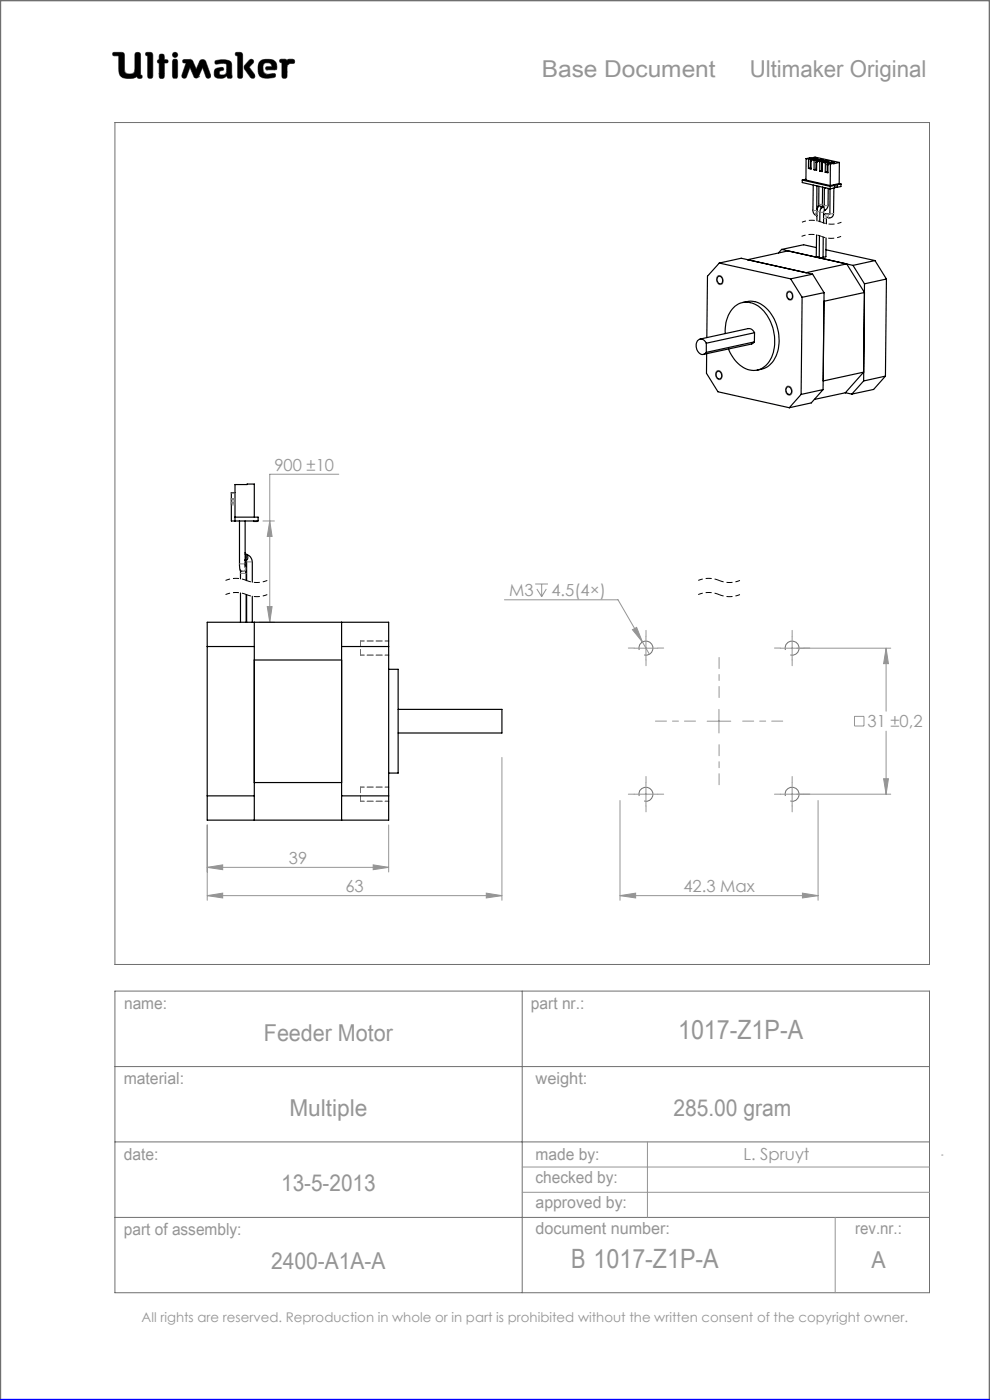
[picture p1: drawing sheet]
<svg xmlns="http://www.w3.org/2000/svg" width="210mm" height="297mm" viewBox="0 0 210 297" stroke-linecap="round" stroke-linejoin="round" font-family="sans-serif">
<g fill="none" stroke="#6f6f6f" stroke-width=".21">
<path d="M24 11.1h1.9l.4 .3 .2 3.9a1.51 1.51 0 0 0 2 0l.2-4a.77 .77 0 0 1 1 0l.1 4.6 .3 .1a.39 .39 0 0 1-.3 .6l-.6-.1-.1-.3a3.8 3.8 0 0 1-3 .3l-.6-.5-.2-.6-.1-3.6h-1a.39 .39 0 0 1-.3-.2 .39 .39 0 0 1 .1-.5zM31 11.1l1.2 .1 .2 .4-.1 4.8a.6 .6 0 0 1-.6 .2 .6 .6 0 0 1-.4-.5v-4.3l-.4-.1zM33.8 12.7v-1.1a.6 .6 0 0 1 .7-.1 .6 .6 0 0 1 .4 .5v.7h.6a.37 .37 0 0 1 0 .6l-.6 .1-.1 3.1a.6 .6 0 0 1-.6 .1 .6 .6 0 0 1-.4-.5v-2.7M33.8 12.7h.1M33.8 13.4h.1M33.8 15.7h.1M33.8 12.7h-.3l-.1 .3v.2l.4 .2M36.7 11.3l.4-.2 .4 .2 .2 .3-.2 .4-.4 .2-.4-.2-.1-.4zM36.8 12.6h.7l.2 .5v3l-.2 .5h-.7l-.2-.5v-3zM38.9 12.7l1.4-.1 .4 .2 .9 1.9 .7-1.6a.73 .73 0 0 1 .7-.5 .73 .73 0 0 1 .7 .5l1 2.8-.1 .5a.53 .53 0 0 1-.5 .2 .53 .53 0 0 1-.4-.3l-.7-2-1 2.1-.4 .2-.4-.2-.9-2.1-.7 2a.54 .54 0 0 1-.5 .3 .54 .54 0 0 1-.5-.2v-.5l.9-2.5-.7-.2zM42.1 16.3h.1M45.6 12.9a3.7 3.7 0 0 1 3.4 .3l.1 .5 .1 2.7a.64 .64 0 0 1-1-.2l-.1-.1a1.93 1.93 0 0 1-2.5 .2 1.32 1.32 0 0 1 .4-1.8l1-.2 .3 .1 .1 .2v.3a.73 .73 0 0 0-.9 .8 .98 .98 0 0 0 1.4 0l.2-.6-.1-1.5a2.59 2.59 0 0 0-2 0l-.4-.2z"/>
<path d="M50 11.1l1.3 .1 .2 .4-.1 4.8a.57 .57 0 0 1-.6 .2 .57 .57 0 0 1-.4-.5v-4.3l-.4-.1zM52.9 12.8l.4-.2 .4 .1 .1 .4-1 1.1 1.2 1.6 .1 .5-.2 .3h-.4a5.9 5.9 0 0 1-1.7-2.2l.1-.6zM55 13.3a2.62 2.62 0 0 1 3.5-.1l.2 1.1-.1 .5h-2l-.2-.1v-.5l1.3-.1-.2-.5a1.24 1.24 0 0 0-1.6 .1l-.1 1.1 .2 .6 .8 .4 1.5-.2 .1 .1v.6a3.8 3.8 0 0 1-3.3-.1 3.2 3.2 0 0 1-.1-2.9zM56.6 14.8h.1M59.4 12.6h1.2l.3 .3a1.21 1.21 0 0 1 1.5-.2v.7l-.9 .1-.6 .4-.1 2.5a.6 .6 0 0 1-.6 .2 .6 .6 0 0 1-.4-.5v-2.8l-.5-.2zM24.4 26h172.8v178.6h-172.8zM152.2 58.6a.85 .85 0 0 1 .9 .1 .85 .85 0 0 1 .3 .9 .71 .71 0 0 1-.6 .8 .71 .71 0 0 1-.8-.7zM152 78.8a.89 .89 0 0 1 1.1 .2 .89 .89 0 0 1 0 1.1l-.1 .3a.84 .84 0 0 1-.9-.1 .84 .84 0 0 1-.3-.9zM167 61.9a.83 .83 0 0 1 1 .1 .83 .83 0 0 1 .2 .9v.3a.57 .57 0 0 1-.9 .4 1.32 1.32 0 0 1-.3-1.7zM166.8 82.1l.2-.2a1.06 1.06 0 0 1 1 .8 1.06 1.06 0 0 1-.4 1.2 1.06 1.06 0 0 1-1-.7 1.06 1.06 0 0 1 .2-1.1zM135.6 137.9a1.5 1.5 0 0 1 1.3-1.9 1.5 1.5 0 0 1 1.6 1.6 1.5 1.5 0 0 1-1.9 1.4M166.6 137.9a1.5 1.5 0 0 1 1.3-1.9 1.5 1.5 0 0 1 1.6 1.6 1.5 1.5 0 0 1-1.9 1.4"/>
<path d="M135.6 168.9a1.49 1.49 0 0 1 1.3-1.9 1.49 1.49 0 0 1 1.6 1.6 1.49 1.49 0 0 1-1.9 1.3M166.6 168.9a1.49 1.49 0 0 1 1.3-1.9 1.49 1.49 0 0 1 1.6 1.6 1.49 1.49 0 0 1-1.9 1.3M24.4 210.3h172.8v63.9h-172.8zM110.8 210.3v63.9M24.4 226.3h172.8M24.4 242.2h172.8M24.4 258.3h172.8"/>
</g>
<path d="M0 297v-297h210v297" fill="none" stroke="#6f6f6f" stroke-width=".5"/>
<g fill="none" stroke="#959595" stroke-width=".21">
<path d="M55.8 110.5h2.4M57.2 110.5l.5 3.3h-1zM71.9 100.6h-14.7v31.4M55 132h3.2M56.7 128.7h1l-.5 3.3zM107 127.2h24.1l5.2 9M113.5 123.9h2.7M113.9 125l1 1.6M114.9 123.9v2.7M115.9 125l-1 1.6M134.2 133.6l.8-.5 1.3 3.1zM134.5 137.5h5"/>
<path d="M136.3 136.2l1.5 2.6M137 135v5M165.5 137.5h23.4M168 135v5M188 137.5l.5 3.3h-1.1zM188 137.5v13.4M150 153h5M152.5 150.5v5M181.3 152h2v2h-2zM188 155.1v13.4M44 175v16M82.4 175v10"/>
<path d="M106.5 160.7v30.3M131.5 169.8v21.2M134.5 168.5h5M137 166v5M165.5 168.5h23.4M168 166v5M173.5 169.8v21.2M187.4 165.2h1.1l-.5 3.3zM44 184l3.2-.5v1zM44 190l3.2-.5v1zM44 184h38.4M44 190h62.5"/>
<path d="M79.2 183.5l3.2 .5-3.2 .5zM103.2 189.5l3.3 .5-3.3 .5zM131.5 190l3.3-.5v1zM131.5 190h42M170.2 189.5l3.3 .5-3.3 .5zM110.8 247.6h86.4M110.8 252.9h86.4M137.3 242.2v16.1M177.2 258.3v15.9M199.7 245h.3"/>
</g>
<path d="M0 297h210" fill="none" stroke="#00f" stroke-width=".5"/>
<path d="M45.7 12.9l-.1 .5 .2 .2 1.2-.2 .9 .1 .2 .3-.1 1.4a.84 .84 0 0 1-.6 .7 .84 .84 0 0 1-.9-.3l.1-.4 .4-.2a.36 .36 0 0 0 .4-.4 .36 .36 0 0 0-.4-.3 1.23 1.23 0 0 0-1.6 1 1.07 1.07 0 0 0 .3 1.1 1.07 1.07 0 0 0 1.1 .2h.6l.3-.2a.28 .28 0 0 1 .4-.3 .28 .28 0 0 1 .2 .4 .57 .57 0 0 0 .6 .2 .57 .57 0 0 0 .3-.6l-.1-2.4a1.23 1.23 0 0 0-1.5-1zM50 11.1v.6l.4 .1v4.6l.3 .2h.5l.3-.3v-4.8l-.4-.4zM53 12.7l-1.2 1.3v.5l1.4 2 .6 .1 .2-.2v-.6l-1.2-1.6 1-.9v-.4l-.4-.3zM55.2 12.9a2.9 2.9 0 0 0 .1 3.4l.5 .2 1 .1 1.4-.2 .3-.2-.1-.5-.2-.1-1.4 .2-.6-.2-.3-.4-.1-.5a.99 .99 0 0 1 .7-1.3 .99 .99 0 0 1 1.2 .7l-1.2 .1-.2 .4 .3 .2h1.5a.51 .51 0 0 0 .6-.1 .51 .51 0 0 0 0-.6 1.62 1.62 0 0 0-2-1.5l-1.1 .1zM59.4 12.6l-.1 .6 .5 .1v3l.2 .3h.6l.3-.4v-2.3l.6-.4 .9-.1 .1-.5-.3-.3h-1l-.3 .3-.4-.3zM36.7 12.7l-.1 .3v3.4l.2 .2h.7l.2-.3v-3.4l-.2-.3zM36.6 11.6a.56 .56 0 0 0 1.1 0 .56 .56 0 0 0-1.1 0zM33.8 11.6v1.1l-.4 .2v.4l.4 .1v2.9l.2 .3h.5l.4-.4v-2.8l.7-.1 .1-.4-.3-.2h-.5v-.8l-.2-.4h-.6zM31 11.1l-.1 .6 .4 .1v4.5l.3 .3h.5l.3-.5v-4.7l-.4-.3zM38.8 12.7v.5l.7 .2-.9 2.5 .1 .6 .5 .1 .3-.2 .8-2.1 .9 2.1 .3 .2h.3l.3-.2 .9-2.1 .7 2.1 .6 .2 .4-.2v-.5l-1-2.8-.3-.4h-.7l-.3 .2-.8 1.8-.9-1.9-.4-.2zM24 11.2v.6h1.2v2.7a1.76 1.76 0 0 0 2.2 2.1h.9l.8-.4 .3 .4h.6l.2-.2-.1-.4-.3-.1v-4.4l-.4-.4h-.5l-.3 .4v3.4a.81 .81 0 0 1-1.1 .8h-.1a.86 .86 0 0 1-1-1.1l-.1-3.3-.4-.2z" fill-rule="evenodd" fill="#000"/>
<path d="M52.3 123.1a5.8 5.8 0 0 0-4.5 0M52.3 126.1a5.8 5.8 0 0 0-4.5 0M56.7 123.1a5.8 5.8 0 0 1-4.4 0M56.7 126.1a5.8 5.8 0 0 1-4.4 0M152.5 126.1a5.8 5.8 0 0 0-4.4 0M152.5 123.1a5.8 5.8 0 0 0-4.4 0M157 126.1a5.8 5.8 0 0 1-4.5 0M157 123.1a5.8 5.8 0 0 1-4.5 0" fill="none" stroke="#000" stroke-width=".21" stroke-dasharray="1.3 .6" stroke-dashoffset=".3" stroke-linecap="butt"/>
<path d="M174.2 50.1a5.4 5.4 0 0 0-4.2 0M174.3 47.1a5.4 5.4 0 0 0-4.2 0M178.4 50.1a5.4 5.4 0 0 1-4.2 0M178.5 47.1a5.4 5.4 0 0 1-4.2 0" fill="none" stroke="#000" stroke-width=".21" stroke-dasharray="1.3 .6" stroke-dashoffset=".4" stroke-linecap="butt"/>
<path d="M147.5 153h-8.5M152.5 148v-8.5M152.5 158v8.5M157.5 153h8.5" fill="none" stroke="#959595" stroke-width=".21" stroke-dasharray="15.2 1.3 1.3 1.3" stroke-dashoffset="12.9"/>
<g fill="none" stroke="#959595" stroke-width=".21" stroke-dasharray="15.2 1.3 1.3 1.3">
<path d="M134.5 137.5h-1.2M137 135v-1.3M137 140v1.2M139.5 137.5h1.3M165.5 137.5h-1.2M168 135v-1.3M168 140v1.2M170.5 137.5h1.3M134.5 168.5h-1.2M137 166v-1.3M137 171v1.2M139.5 168.5h1.3"/>
<path d="M165.5 168.5h-1.2M168 166v-1.3M168 171v1.2M170.5 168.5h1.3"/>
</g>
<path d="M82.5 139h-6M82.5 136h-6M82.5 170h-6M82.5 167h-6" fill="none" stroke="#6f6f6f" stroke-width=".21" stroke-dasharray="1.3 .6" stroke-dashoffset=".5"/>
<path d="M76.5 136v3M76.5 167v3" fill="none" stroke="#6f6f6f" stroke-width=".21" stroke-dasharray="1.3 .6" stroke-dashoffset=".1"/>
<g fill="#959595">
<path d="M44 184l3.2-.5v1zM79.2 183.5l3.2 .5-3.2 .5zM103.2 189.5l3.3 .5-3.3 .5zM44 190l3.2-.5v1zM56.7 128.7h1l-.5 3.3zM57.2 110.5l.5 3.3h-1z"/>
<path d="M188 137.5l.5 3.3h-1.1zM187.4 165.2h1.1l-.5 3.3zM170.2 189.5l3.3 .5-3.3 .5zM131.5 190l3.3-.5v1zM134.2 133.6l2.1 2.6-1.3-3.1z"/>
</g>
<g fill="none" stroke="#000" stroke-width=".25">
<path d="M170.2 38.2v.5l5.9 1.4M170.2 38.2l5.9 1.3M171 38l-.8 .2M171 33.7v4.5l5.1 1.2M171 33.7l.5 .1M171 33.7l.7-.2 5.1 1.1M171.5 33.8v1.9M171.9 33.5l1-.2 5.1 1.2M171.9 35.7h-.4M171.9 35.7h.1M171.9 34.2h.1M171.9 33.7l.6 .1-.5 .1"/>
<path d="M171.9 33.7l-.4 .1M171.9 33.7v.5M171.9 34.2v1.5M172 33.9l.7 .1M172 33.9v2l-.5-.2M172.5 39.3l-.1 5.3a1.11 1.11 0 0 0 .9 1.2M172.7 34v2M172.7 33.7h.5M173 33.5l-.5 .2 .5 .1M173 33.5l.5 .2-.5 .1M173 33.5v.3M173.1 35.9l-.4 .1"/>
<path d="M173.1 35.9h.1M173.1 34.4h.1M173.1 33.9l.6 .2h-.5M173.1 33.9l-.4 .1M173.1 33.9v.5M173.1 34.4l.1 .1M173.1 34.4v1.5M173.2 34.1v2l-.5-.1M173.2 34.1l.7 .2M173.3 39.4v5.4M173.7 39.5l-.1 4.3M173.9 34.3v2"/>
<path d="M173.9 34h.5M174.1 33.8l-.5 .1 .6 .1M174.1 33.8l.6 .1-.5 .1M174.1 33.8v.2M174.3 36.2h.1M174.3 36.2l-.4 .1M174.3 34.2l.5 .1-.4 .1M174.3 34.2l-.4 .1M174.3 34.2v.5M174.3 34.7h.1M174.3 34.7v1.5M174.4 34.4l.7 .2"/>
<path d="M174.4 34.4v2l-.5-.1M174.5 39.7l-.1 3.8-.1 .6M174.9 39.8l-.1 3.9-.2 .2M175 39.8v.1M175.1 34.6l-.1 1.9M175.1 34.3h.5M175.2 39.8l-.2 .1M175.3 34.1v.2M175.3 34.1l-.5 .1 .5 .1M175.3 34.1l.5 .1-.5 .1M175.5 35h.1M175.5 36.5h-.5"/>
<path d="M175.5 36.5h.1M175.5 35v1.5M175.5 34.5l.5 .1-.4 .1M175.5 34.5l-.4 .1M175.5 34.5v.5M175.6 34.7v2l-.6-.2M175.6 34.7l.5 .1M175.7 40l-.1 3.7-.2 .6-.4 .3M176.1 39.5v.6M176.1 34.8v4.6M176.3 34.5h.5M176.5 34.4l-.5 .1 .5 .1"/>
<path d="M176.5 34.4l.5 .1-.5 .1M176.5 34.4v.2M176.8 34.6l-.7 .2M176.9 39.9l-.1 5.4a.86 .86 0 0 1-1 .9l-.5-.1M177.1 39.3l-1 .2M177.1 39.3v.6l-1 .2M177.1 39.7h.5M177.6 39.2h-.6l.1 .1M177.6 39.2v.5M178 38.9l-1.9 .5M178 38.9l.4 .1M178 34.5l-1.2 .1"/>
<path d="M178 34.5v4.4M178.4 39l-.8 .2M178.4 39v.6l-.8 .1M152.2 58.8a.67 .67 0 0 1 .9 0 .67 .67 0 0 1 .2 .8 .55 .55 0 0 1-.5 .6 .55 .55 0 0 1-.6-.5l-.1-.4zM152.6 55.8l4.6-1 15.2 3.4M152.6 55.8l-2.5 2.8-.2 13M152.6 55.8l15.1 3.4M158.6 55.1l8.5-1.9 12.5 2.8M165.8 52.9l-.7 .8M165.8 52.9l15.1 3.4M167.7 59.2l2.4 3.9M172.4 58.2l-4.7 1"/>
<path d="M172.4 58.2l2.4 3.9M173.2 52.5l-2.7-.6-4.7 1M173.2 49.8l-.1 4.6 .7 .1M173.3 44.8v2M173.5 44a.39 .39 0 0 1 .5-.3 .39 .39 0 0 1 .2 .5M173.7 43.7l-.4 .7v.4M173.8 50v4.6l.3 .1 .5-.1v-4.3M174.2 43.9l.1 .2M174.5 44h.3v.4M174.7 43.9l-.5 .3-.3 .6v2.2M175.1 44.4l-.4 .5v2.4M175.2 53l10.4 2.3"/>
<path d="M175.2 50.5v4h-.6M175.3 46.1v1.4M175.3 46.1h.1M176 45.4l-.8-.1-.5 .3M176.1 40l-.1 5.4M179.6 56l3.8 6.1-8.6 1.8M179.6 56l-8.6 1.9M180.9 56.3l2.5 3.9M185.6 55.3l-4.7 1M185.6 55.3l2.4 3.9M188 59.2l-4.6 1M188 59.2l-.2 20.6"/>
<path d="M149.8 72.8a1.11 1.11 0 0 0-1.3-.9 1.11 1.11 0 0 0-.8 1.4 1.65 1.65 0 0 0 1.6 1.9l.5-.4M149.8 72.8v2M149.9 75v4.2l2.4 3.9 15.1 3.4M152.2 78.8a.79 .79 0 0 1 .9 .7 .79 .79 0 0 1-.6 .9 .97 .97 0 0 1-.3-1.6zM153.8 70.8a6.3 6.3 0 0 1 3.2-6.5 5 5 0 0 1 5.7 2.6 9.3 9.3 0 0 1 .2 10.1 4.1 4.1 0 0 1-6.4 .1l-1-1.3-.9-1.8M157.5 64.2a5.1 5.1 0 0 1 6.1 2.5 9.3 9.3 0 0 1 .2 10.2 4.6 4.6 0 0 1-3.2 1.6M160 72.5l-.6 .5-10.2 2.2M160 72.5l-10.2 2.3M160.1 70.6l-.8-.8-.6-.1-10.2 2.2M160.1 70.6l-10.3 2.2M160.1 70.6l-.1 1.9M167.1 62.1a.68 .68 0 0 1 .8 0 .68 .68 0 0 1 .2 .8 .55 .55 0 0 1-.5 .6 .55 .55 0 0 1-.6-.5l-.1-.6z"/>
<path d="M170.1 63.1l-.2 20.6M174.8 62.1l-.2 20.6M174.8 62.1l-4.7 1M183.4 60.2l-.2 20.6M187.8 79.8l-4.6 1M187.8 79.8l-2.5 2.8-4.6 1M167 82.1a.8 .8 0 0 1 .9 .6 .8 .8 0 0 1-.6 1 .99 .99 0 0 1-.3-1.6zM169.9 83.7l-2.5 2.8M174.6 82.7l-4.7 1M174.6 82.7l-2.5 2.8-4.7 1M174.6 80.8l8.6-1.9-3.9 4.4M179.3 83.3l1.4 .3"/>
<path d="M179.3 83.3l-6.5 1.4M183.2 80.8l-2.5 2.8M49.8 104.5h-.7v6h5.7v-.8h-5M50.8 110.5v9.5a.87 .87 0 0 0 .7 1.2M52 110.5v10M52 117.2l.3 .4M52 118.8l.3 .4v4M52 118.8l.3 .3M52 119.4l.2 1.6v2.1M52 117.6a.84 .84 0 0 1 0 1.2M52 118.8h.1M52.3 117.6a.84 .84 0 0 1 0 1.2"/>
<path d="M52.4 117.6a1.88 1.88 0 0 1 1.1 1.6v4.3M53.8 110.5h.8M53.9 109.7v-7l-4.1 .1v7.7M44 132h38.4v42h-38.4zM44 137.2h9.9M51 121v1.8M51 125.8v6.2M52 120.3l.2 1.3M52.2 126.1v5.9M52.3 126.2v5.8M53.5 126.5v5.5M53.9 132v42"/>
<path d="M72.5 137.2h9.9M72.5 132v42M53.9 140h18.6M82.4 142h2.1v22h-2.1M84.5 150.5h22v5h-22M44 168.8h9.9M53.9 166h18.6M72.5 168.8h9.9"/>
</g>
<g fill="none" stroke="#808080" stroke-width=".21">
<path d="M172.4 44.6h.8M173.3 45a.43 .43 0 0 0-.3 .3 .43 .43 0 0 0 .2 .5M173.3 44.8l.6 .1M173.7 43.3h.7M173.9 44.9h.8M174.8 43.5l.8 .1M175.3 46.3l-.6 .1M175.5 45.3a.43 .43 0 0 0-.3 .4 .43 .43 0 0 0 .1 .4M176 45.4a.45 .45 0 0 0-.2 .8M176 45.3h.8M49.1 106.6h.7M49.1 106.3h.7"/>
<path d="M49.1 106h.7M49.1 105.8h.7M49.1 104.6h.7M49.1 106.8h.7M49.1 107.1h.7M50.8 119.6h1.2M52.3 119.2h1.2M51 121.6h1.2M52 120.5v.5l-.5 .2M52 120.3h.1a.59 .59 0 0 1-.6 .9"/>
</g>
<g font-size="5.6" fill="#959595">
<text x="143.9" y="220.3">1017-Z1P-A</text>
<text x="121.1" y="269.1">B 1017-Z1P-A</text>
</g>
<g font-size="4.9" fill="#959595">
<text x="114.9" y="16.3">Base Document</text>
<text x="159" y="16.3">Ultimaker Original</text>
<text x="56" y="220.9">Feeder Motor</text>
<text x="61.4" y="236.7">Multiple</text>
<text x="142.8" y="236.7">285.00 gram</text>
<text x="59.6" y="252.7">13-5-2013</text>
<text x="57.5" y="269.3">2400-A1A-A</text>
<text x="184.9" y="269.1">A</text>
</g>
<g font-size="3.5" fill="#959595">
<text x="58.2" y="99.8">900 ±10</text>
<text x="108" y="126.5">M3</text>
<text x="117" y="126.5">4.5(4×)</text>
<text x="184" y="154.3">31 ±0,2</text>
<text x="61.3" y="183.2">39</text>
<text x="73.3" y="189.2">63</text>
<text x="145" y="189.2">42.3 Max</text>
<text x="26.3" y="214.1">name:</text>
<text x="112.6" y="214">part nr.:</text>
<text x="26.2" y="229.9">material:</text>
<text x="113.6" y="229.9">weight:</text>
<text x="26.3" y="246">date:</text>
<text x="113.6" y="246">made by:</text>
<text x="113.6" y="251.1">checked by:</text>
<text x="157.7" y="246.2">L. Spruyt</text>
<text x="113.6" y="256.3">approved by:</text>
<text x="26.3" y="262">part of assembly:</text>
<text x="113.6" y="261.8">document number:</text>
<text x="181.4" y="261.9">rev.nr.:</text>
</g>
<text font-size="2.8" fill="#959595" x="30" y="280.4">All rights are reserved. Reproduction in whole or in part is prohibited without the written consent of the copyright owner.</text>
</svg>
